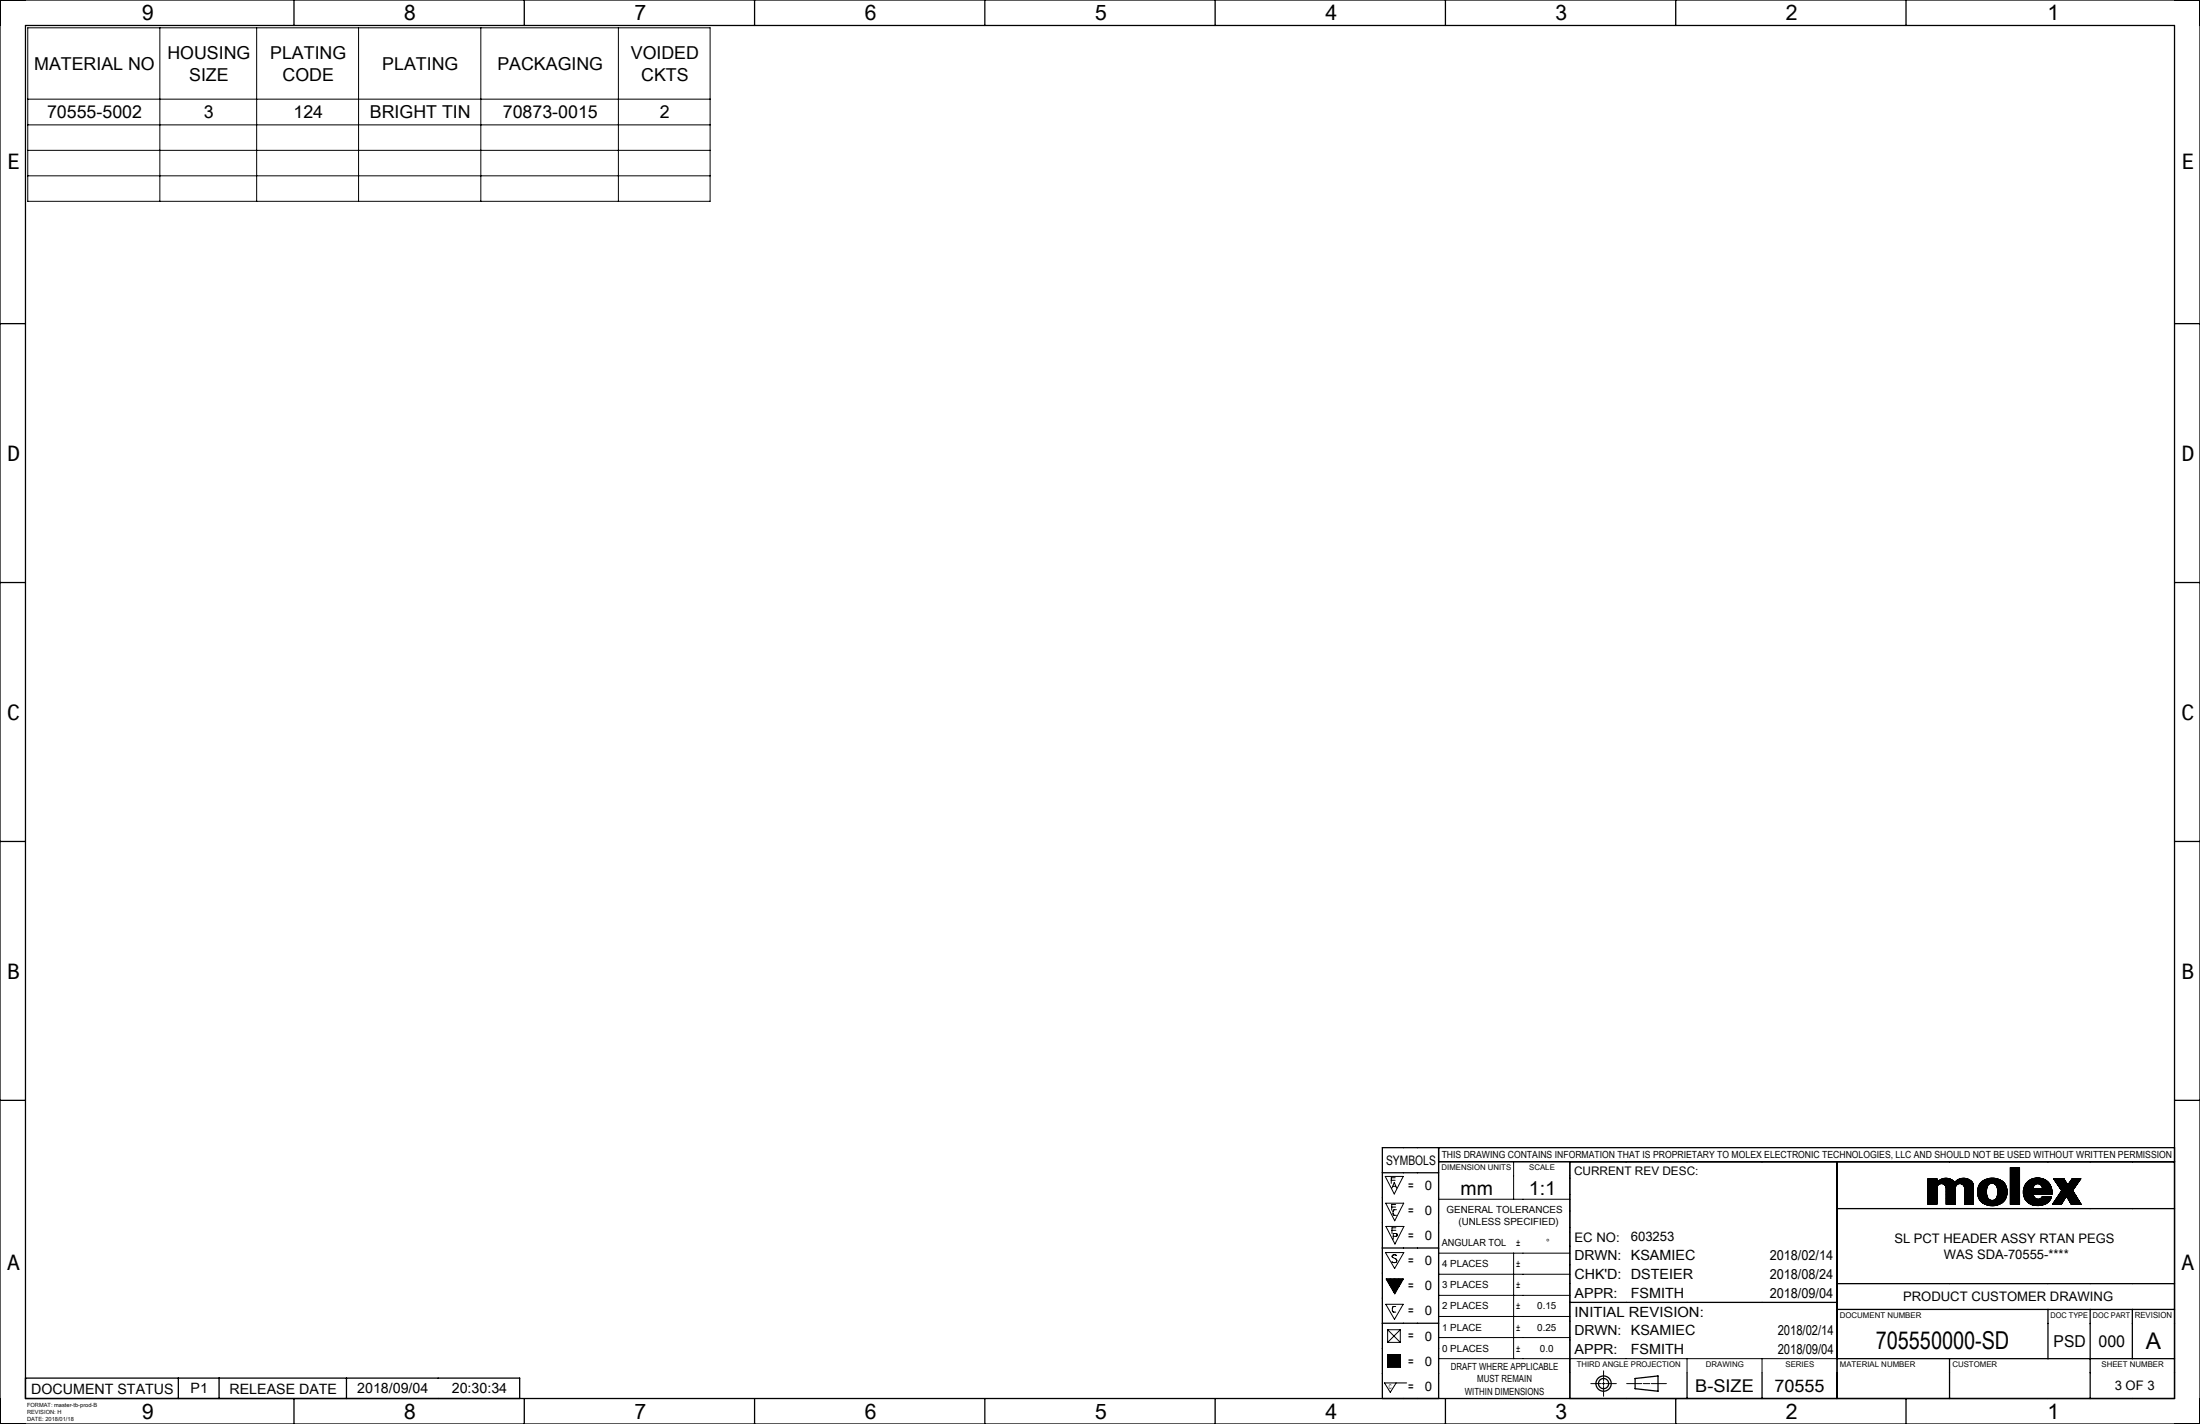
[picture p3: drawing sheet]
<svg xmlns="http://www.w3.org/2000/svg" width="432mm" height="279mm" viewBox="0 0 432 279" stroke-linecap="round" stroke-linejoin="round" font-family="sans-serif">
<g fill="none" stroke="#000" stroke-width=".2">
<path d="M5.4 5.5h134v34h-134zM5.4 19.5h134M31.4 5.5v34M50.4 5.5v34M70.4 5.5v34M94.4 5.5v34M121.4 5.5v34M5.4 24.5h134M5.4 29.5h134M5.4 34.5h134M271.9 230.8h3.5l-1.7 3.5zM272 236.1h3.5l-1.8 3.4z"/>
<path d="M273.1 231.6h.7M273.2 236.8h.7M273.2 233.1l.5-1.1 .4 1.1M273.4 232.8h.6M273.8 231.1h-.7v1.1M273.9 236.3h-.7v1.1M274.1 237.4h-.5l-.2 .3 .1 .6 .6 .2M282.4 227.9h25.7v46.5h-25.7zM282.4 235.3h25.7M297.1 227.9v7.4M378.4 231.3h.1M378.5 231.3l-.1 .1"/>
<path d="M378.6 231.3l-.2 .2M378.7 231.3l-.3 .3M378.8 231.3l-.4 .4M378.9 231.3l-.5 .5M379 231.3l-.6 .6M379.1 231.3l-.7 .7M379.2 231.3l-.8 .8M379.3 231.3l-.9 .9M379.4 231.3l-1 1M379.5 231.3l-1.1 1.1M379.6 231.3l-1.2 1.2M379.7 231.3l-1.3 1.3"/>
<path d="M379.8 231.3l-1.4 1.4M379.9 231.3l-1.5 1.5M380 231.3l-1.6 1.6M380.1 231.3l-1.7 1.7M380.2 236.2l-.1 .1M380.2 236.1l-.2 .2M380.2 236l-.3 .3M380.2 235.9l-.4 .4M380.2 235.8l-.5 .5M380.2 235.7l-.6 .6M380.2 235.6l-.8 .7M380.2 235.5l-.8 .8"/>
<path d="M380.2 235.4l-.9 .9M380.2 235.3l-1 1M380.2 235.3l-1.1 1M380.2 235.1l-1.2 1.2M380.2 235l-1.3 1.3M380.2 234.9l-1.4 1.4M380.2 234.8l-1.5 1.5M380.2 234.7l-1.6 1.6M380.2 234.6l-1.7 1.7M380.2 234.5l-1.8 1.8M380.2 234.4l-1.8 1.8M380.2 234.2l-1.8 1.9"/>
<path d="M380.2 234.2l-1.8 1.8M380.2 234.1l-1.8 1.8M380.2 234l-1.8 1.8M380.2 233.9l-1.8 1.8M380.2 233.8l-1.8 1.9M380.2 233.8l-1.8 1.8M380.2 233.7l-1.8 1.8M380.2 233.6l-1.8 1.8M380.2 233.5l-1.8 1.8M380.2 233.4l-1.8 1.9M380.2 233.3l-1.8 1.8M380.2 233.2l-1.8 1.8"/>
<path d="M380.2 233.1l-1.8 1.8M380.2 232l-1.8 1.8M380.2 231.9l-1.8 1.8M380.2 231.8l-1.8 1.8M380.2 231.7l-1.8 1.8M380.2 231.6l-1.8 1.9M380.2 231.5l-1.8 1.8M380.2 231.4l-1.8 1.8M380.2 231.3l-1.8 1.8M380.2 233l-1.8 1.8M380.2 232.9l-1.8 1.9M380.3 232.8l-1.9 1.9"/>
<path d="M380.3 232.7l-1.9 1.9M380.6 231.6l-2.2 2.2M380.9 231.4l-2.5 2.5M381 231.4l-2.6 2.6M381.1 231.3l-2.7 2.8M381.2 231.3l-2.8 2.8M381.3 231.3l-2.9 2.9M381.4 231.2l-3 3M381.5 231.2l-3.1 3.2M381.6 231.2l-3.2 3.2M381.7 231.2l-3.3 3.3M381.8 231.2l-1.2 1.2"/>
<path d="M381.9 231.2l-1.2 1.1M382 233.1a.89 .89 0 0 0-.9-.9 .89 .89 0 0 0-.9 .9v3.2h-1.8M382 236.3h1.8M382 233.1v3.2M382 231.2l-1.2 1.1M382 231.2l-1 1M382.1 231.2l-1.1 1M382.1 231.2l-1 1M382.2 231.2l-1 1M382.3 231.2l-1.1 1M382.3 231.2l-1 1.1M382.4 231.2l-1.1 1.1"/>
<path d="M382.5 231.2l-1.1 1.1M382.5 231.3l-1.1 1M382.6 231.3l-1.1 1.1 1.1-1.1M382.6 231.3l-1 1.1M382.7 231.3l-1.1 1.1M382.8 231.3l-1.1 1.2M382.8 231.4l-1.1 1.1M382.9 231.4l-1.2 1.1M382.9 231.4l-1.1 1.1M382.9 231.4l-1.1 1.2M383 231.5l-1.2 1.1M383.1 231.5l-1.2 1.2"/>
<path d="M383.1 231.5l-1.2 1.3M383.2 231.5l-1.3 1.3M383.2 231.6l-1.3 1.3M383.3 231.6l-1.3 1.4M383.3 231.7l-1.3 1.3M383.4 231.7l-1.4 1.4M383.4 231.7l-1.4 1.5M383.4 231.8l-1.4 1.4M383.5 231.8l-1.5 1.5M383.5 231.8l-1.5 1.6M383.6 231.9l-1.6 1.6M383.6 231.9l-1.6 1.7"/>
<path d="M383.7 232l-1.7 1.6M383.7 232a2.3 2.3 0 0 0-3.5 0v-.7h-1.8v5M383.8 233.1a.89 .89 0 0 1 .9-.9 .89 .89 0 0 1 .9 .9M383.8 236.3h.1M383.8 236.2l-.1 .1M383.8 236.1l-.2 .2M383.8 236l-.3 .3M383.8 235.9l-.4 .4M383.8 235.8l-.5 .5M383.8 235.7l-.6 .6M383.8 235.6l-.7 .7M383.8 235.5l-.8 .8"/>
<path d="M383.8 235.4l-.9 .9M383.8 235.3l-1 1M383.8 235.2l-1.1 1.1M383.8 235.1l-1.2 1.2M383.8 235l-1.3 1.3M383.8 234.9l-1.4 1.4M383.8 234.8l-1.5 1.5M383.8 234.7l-1.6 1.6M383.8 234.6l-1.7 1.7M383.8 234.5l-1.8 1.8M383.8 234.4l-1.8 1.8M383.8 234.3l-1.8 1.9"/>
<path d="M383.8 234.3l-1.8 1.8M383.8 234.2l-1.8 1.8M383.8 234.1l-1.8 1.9M383.8 234l-1.8 1.9M383.8 234l-1.8 1.8M383.8 233.9l-1.8 1.8M383.8 233.8l-1.8 1.8M383.8 233.7l-1.8 1.9M383.8 233.6l-1.8 1.8M383.8 233.5l-1.8 1.8M383.8 233.4l-1.8 1.9M383.8 233.4l-1.8 1.8"/>
<path d="M383.8 233.3l-1.8 1.8M383.8 233.2l-1.8 1.8M383.8 233.1l-1.8 1.9M383.8 233.1v3.2M383.8 233.1l-1.8 1.8M383.8 233l-1.8 1.8M383.8 232.9l-1.8 1.9M383.9 232.8l-1.9 1.9M384 232.6l-2 2M384.1 231.6l-2.1 2.1M384.4 231.4l-2.4 2.4M384.5 231.4l-2.5 2.5"/>
<path d="M384.6 231.3l-2.6 2.6M384.7 231.3l-2.7 2.7M384.8 231.3l-2.8 2.8M384.8 231.2l-2.8 2.9M385 231.2l-3 3M385.1 231.2l-3.1 3.1M385.1 231.2l-3.1 3.2M385.2 231.2l-3.2 3.2M385.2 232.4l1.1-1-1 1M385.3 231.2l-3.3 3.3M385.4 231.2l-1.2 1.2M385.5 231.2l-1.2 1.1"/>
<path d="M385.5 232.9l1.3-1.2-1.2 1.2M385.6 231.2l-1.1 1.1M385.6 233l1.3-1.2-1.3 1.3M385.6 233.3l1.5-1.4-1.5 1.5M385.6 236.3h1.7M385.6 233.1v3.2M385.6 231.2l-1 1M385.7 231.2l-1.1 1M385.7 231.2l-1 1M385.8 231.2l-1 1M385.9 231.2l-1.1 1M385.9 231.2l-1 1.1"/>
<path d="M386 231.3l-1 1M386.1 231.3l-1.1 1M386.1 231.3l-1 1M386.2 231.3l-1.1 1M386.2 231.3l-1 1.1M386.4 231.4l-1.1 1.1M386.5 231.4l-1.1 1.1M386.5 231.5l-1.1 1.1M386.6 231.5l-1.2 1.1M386.6 231.5l-1.1 1.2M386.7 231.6l-1.2 1.2M386.8 231.7l-1.2 1.3"/>
<path d="M386.9 231.8l-1.3 1.3M387 231.8a2.3 2.3 0 0 0-3.3 .2M387 231.8l.3 .8v3.7M387 231.8l-1.4 1.5M387.1 231.9l-1.5 1.5M387.1 232l-1.5 1.5M387.1 232l-1.5 1.6M387.2 232l-1.6 1.7M387.2 232.1l-1.6 1.6M387.2 232.2l-1.6 1.6M387.2 232.2l-1.6 1.7M387.3 232.2l-1.7 1.7"/>
<path d="M387.3 232.3l-1.7 1.7M387.3 232.4l-1.7 1.8M387.3 232.5l-1.7 1.7M387.3 232.5l-1.7 1.8M387.3 232.6l-1.7 1.7M387.3 234.9l-1.3 1.4M387.3 234.9l-1.4 1.4M387.3 234.8l-1.4 1.5M387.3 234.8l-1.5 1.5M387.3 234.7l-1.6 1.6M387.3 234.6l-1.6 1.7M387.3 234.5l-1.7 1.8"/>
<path d="M387.3 234.5l-1.7 1.7M387.3 234.4l-1.7 1.7M387.3 234.3l-1.7 1.8M387.3 234.3l-1.7 1.7M387.3 234.2l-1.7 1.8M387.3 234.1l-1.7 1.8M387.3 234l-1.7 1.8M387.3 234l-1.7 1.7M387.3 233.9l-1.7 1.8M387.3 233.9l-1.7 1.7M387.3 233.8l-1.7 1.7M387.3 233.7l-1.7 1.8"/>
<path d="M387.3 233.6l-1.7 1.8M387.3 233.6l-1.7 1.7M387.3 233.5l-1.7 1.7M387.3 233.4l-1.7 1.8M387.3 233.4l-1.7 1.7M387.3 233.3l-1.7 1.8M387.3 233.2l-1.7 1.8M387.3 233.1l-1.7 1.8M387.3 233.1l-1.7 1.7M387.3 233l-1.7 1.8M387.3 233l-1.7 1.7M387.3 232.9l-1.7 1.7"/>
<path d="M387.3 232.8l-1.7 1.8M387.3 232.7l-1.7 1.8M387.3 232.7l-1.7 1.7M387.3 236.3h.1M387.3 236.2l-.1 .1M387.3 236.1l-.1 .2M387.3 236.1l-.2 .2M387.3 236l-.2 .3M387.3 236l-.3 .3M387.3 235.8l-.4 .5M387.3 235.8l-.5 .5M387.3 235.7l-.5 .6"/>
<path d="M387.3 235.7l-.6 .6M387.3 235.6l-.7 .7M387.3 235.5l-.7 .8M387.3 235.4l-.8 .9M387.3 235.4l-.9 .9M387.3 235.3l-1 1M387.3 235.2l-1 1.1M387.3 235.2l-1.1 1.1M387.3 235.1l-1.1 1.2M387.3 235.1l-1.2 1.2M388.5 235.3l.6 .7M389 231.8l-.3 .4"/>
<path d="M389.2 231.7l-.7 .7M389.3 231.6l-.8 .9M389.5 236.2l.9-.9-.9 .9M389.6 231.5l-1.2 1.2M389.7 231.4l-1.4 1.4M389.8 231.4l-1.5 1.5M389.9 231.4l-1.6 1.6M389.9 233.9l-1.4 1.4M389.9 233.8l-1.5 1.4M389.9 234l-1.4 1.4 1.4-1.4M389.9 233.7l-1.5 1.5M389.9 233.6l-1.5 1.5"/>
<path d="M389.9 234.1l-1.3 1.3M389.9 234.2l-1.3 1.3 1.3-1.2M389.9 233.5l-1.5 1.5M389.9 233.4l-1.6 1.6M389.9 234.3l-1.2 1.3M389.9 234.4l-1.2 1.2M389.9 234.5l-1.2 1.2M390 233.2l-1.7 1.7M390 234.5l-1.2 1.2M390 233.1l-1.7 1.7M390 231.3l-1.8 1.8M390 234.6l-1.2 1.2"/>
<path d="M390 233l-1.7 1.8M390 234.7l-1.1 1.1 1.1-1.1M390 233l-1.8 1.7M390 234.7l-1.1 1.2M390 234.8l-1.1 1.1M390.1 232.9l-1.9 1.8M390.1 234.8l-1.1 1.1M390.1 231.3l-1.9 1.9M390.1 232.8l-.2 1.3a1.15 1.15 0 0 0 .4 1.2 1.15 1.15 0 0 0 1.3 0l.3-.4M390.1 232.8a.98 .98 0 0 1 .9-.6 .98 .98 0 0 1 .9 .6M390.1 232.8l-1.9 1.8M390.1 234.9l-1 1.1 1-1"/>
<path d="M390.1 235l-1 1M390.1 235l-.9 1M390.2 235.1l-1 1 1-1M390.2 231.3l-2 2M390.2 235.2l-.9 .9M390.3 231.2l-2.1 2.2M390.3 235.3l-1 .8M390.4 231.2l-2.2 2.2M390.4 231.2l-2.3 2.3M390.5 235.4l-1 .8M390.5 235.4l-.9 .9M390.5 231.2l-2.4 2.4"/>
<path d="M390.5 235.4l-.8 .9M390.6 235.4l-.9 .9M390.6 231.2l-2.5 2.4M390.6 235.5l-.8 .8M390.7 235.5l-.9 .9M390.7 231.2l-2.6 2.6M390.8 235.5l-1 .9M390.8 231.2l-2.7 2.6M390.8 235.5l-.9 .9M390.9 231.2l-2.8 2.7M390.9 235.5l-.9 .9 .9-.9M390.9 231.2l-2.8 2.8"/>
<path d="M391 235.5l-.9 .9M391 231.2l-2.9 2.8M391 235.5l-.9 1M391 231.2l-2.9 2.9M391.2 231.2l-3.1 3M391.2 232.2l.9-.9-.9 .9M391.2 235.5l-1 1M391.2 235.5l-.9 1M391.3 231.2l-3.1 3.1M391.3 235.5l-1 1M391.4 231.2l-3.2 3.2M391.4 235.4l-1 1.1"/>
<path d="M391.5 231.2l-3.3 3.3M391.6 231.2l-3.4 3.4M391.6 235.3l-1.2 1.2M391.6 231.2l-1 1M391.7 231.2l-1 1M391.7 231.2l-.9 1M391.8 231.2l-.9 1M391.8 231.3l-.9 .9M391.9 232.8l.2 .8-.2 1.3M391.9 232.8l1.1-1-1.1 1M391.9 231.3l-.9 .9M392 231.3l-.9 .9"/>
<path d="M392 234.5l1.8-1.6-1.8 1.8M392 233.2l1.3-1.2-1.2 1.3M392.1 231.3l-.8 .9M392.2 231.3l-.9 .9M392.3 231.4l-.9 .8M392.3 231.4l-.9 .9M392.3 231.4l-.8 .9M392.4 231.4l-.9 .9M392.5 231.5l-.9 .9M392.6 231.5l-1 .9M392.6 231.5l-.9 1M392.7 231.6l-1 .9"/>
<path d="M392.7 231.6l-.9 .9M392.7 231.6l-.9 1 1-1M392.9 231.7l-1 1M392.9 231.7l-1 1.1M392.9 231.7l.7 .7M392.9 231.7a3 3 0 0 0-4.7 1.7 3.1 3.1 0 0 0 .3 1.9M392.9 236a3.5 3.5 0 0 1-3.8 0M393 231.8l-1.1 1.1M393.1 231.8l-1.1 1.2M393.1 231.9l-1.1 1.1M393.2 231.9l-1.2 1.2M393.2 232l-1.2 1.2"/>
<path d="M393.3 235.7l-.1 .1M393.4 232.1l-1.3 1.3M393.4 232.1l-1.3 1.4M393.4 232.2l-1.3 1.3M393.5 232.2l-1.4 1.4M393.5 232.3l-1.4 1.4M393.5 235.4l-.6 .6M393.6 232.4l-1.5 1.4M393.6 232.4l-1.5 1.5M393.6 232.4a2.85 2.85 0 0 1-.7 3.6M393.6 232.5l-1.5 1.5M393.6 232.5l-1.5 1.6"/>
<path d="M393.7 232.6l-1.6 1.6M393.7 235.2l-1 1M393.7 232.6l-1.6 1.7M393.7 235.1l-1.2 1.1M393.7 232.7l-1.6 1.6M393.7 232.7l-1.6 1.7M393.7 232.8l-1.7 1.7M393.7 235l-1.3 1.3M393.8 234.9l-1.5 1.4M393.8 232.9l-1.8 1.9M393.8 234.8l-1.6 1.6M393.8 233l-1.9 1.9"/>
<path d="M393.8 233l-1.9 2M393.8 234.7l-1.7 1.7M393.8 233.1l-2 2.1M393.9 234.6l-1.8 1.8M393.9 233.1l-3.4 3.4M393.9 233.2l-3.4 3.3M393.9 233.2l-3.3 3.4M393.9 234.5l-2 2M393.9 233.3l-3.2 3.3M393.9 234.4l-2.1 2.1M393.9 233.4l-3.2 3.2M393.9 234.3l-2.2 2.2"/>
<path d="M393.9 233.4l-3.1 3.2M393.9 233.5l-3.1 3.1M393.9 233.5l-3 3.1M393.9 234.2l-2.3 2.3M393.9 233.6l-3 3M393.9 234.1l-2.4 2.5M393.9 233.7l-2.8 2.9M394 234l-2.6 2.6M394 233.8l-2.9 2.8M394 233.9l-2.7 2.7M394 233.8l-2.8 2.8M394 233.9l-2.8 2.7"/>
<path d="M394.6 229.1h.1M394.7 229.1l-.1 .1M394.7 229.1l-.1 .2M394.8 229.1l-.2 .2M394.8 229.1l-.2 .3M394.9 229.1l-.3 .3M395 229.1l-.4 .5M395.1 229.1l-.5 .5M395.1 229.1l-.5 .6M395.2 229.1l-.6 .6M395.3 229.1l-.7 .7M395.3 229.1l-.7 .8"/>
<path d="M395.4 229.1l-.8 .9M395.5 229.1l-.9 .9M395.6 229.1l-1 1M395.6 229.1l-1 1.1M395.7 229.1l-1.1 1.1M395.7 229.1l-1.1 1.2M395.9 229.1l-1.3 1.3M396 229.1l-1.4 1.4M396 229.1l-1.4 1.5M396.1 229.1l-1.5 1.5M396.2 229.1l-1.6 1.6M396.3 229.1l-1.7 1.8"/>
<path d="M396.4 236.2l-.1 .1M396.4 236.1l-.2 .2M396.4 236l-.2 .3M396.4 235.9l-.4 .4M396.4 235.8l-.5 .5M396.4 235.7l-.5 .6M396.4 235.7l-.6 .6M396.4 235.6l-.7 .7M396.4 235.5l-.8 .8M396.4 235.4l-.8 .9M396.4 235.4l-.9 .9M396.4 235.3l-1 1"/>
<path d="M396.4 235.2l-1.1 1.1M396.4 235l-1.3 1.3M396.4 234.9l-1.4 1.4M396.4 234.8l-1.5 1.5M396.4 234.7l-1.6 1.6M396.4 234.6l-1.7 1.7M396.4 234.5l-1.8 1.8M396.4 234.4l-1.8 1.9M396.4 234.4l-1.8 1.8M396.4 234.3l-1.8 1.8M396.4 234.2l-1.8 1.9M396.4 234.1l-1.8 1.9"/>
<path d="M396.4 234.1l-1.8 1.8M396.4 234l-1.8 1.8M396.4 233.9l-1.8 1.8M396.4 233.8l-1.8 1.9M396.4 233.7l-1.8 1.8M396.4 233.6l-1.8 1.8M396.4 233.5l-1.8 1.9M396.4 233.5l-1.8 1.8M396.4 233.4l-1.8 1.8M396.4 233.3l-1.8 1.9M396.4 233.2l-1.8 1.9M396.4 233.2l-1.8 1.8"/>
<path d="M396.4 233.1l-1.8 1.8M396.4 233l-1.8 1.8M396.4 232.9l-1.8 1.9M396.4 232.8l-1.8 1.8M396.4 232.7l-1.8 1.8M396.4 232.6l-1.8 1.9M396.4 232.6l-1.8 1.8M396.4 232.5l-1.8 1.8M396.4 232.4l-1.8 1.8M396.4 232.3l-1.8 1.9M396.4 232.3l-1.8 1.8M396.4 232.2l-1.8 1.8"/>
<path d="M396.4 232l-1.8 1.9M396.4 232l-1.8 1.8M396.4 231.9l-1.8 1.8M396.4 231.8l-1.8 1.8M396.4 231.7l-1.8 1.9M396.4 231.7l-1.8 1.8M396.4 231.6l-1.8 1.8M396.4 231.5l-1.8 1.8M396.4 231.4l-1.8 1.9M396.4 231.4l-1.8 1.8M396.4 231.3l-1.8 1.8M396.4 231.1l-1.8 1.9"/>
<path d="M396.4 231.1l-1.8 1.8M396.4 231l-1.8 1.8M396.4 230.9l-1.8 1.8M396.4 230.8l-1.8 1.9M396.4 230.7l-1.8 1.9M396.4 230.7l-1.8 1.8M396.4 230.6l-1.8 1.8M396.4 230.5l-1.8 1.9M396.4 230.5l-1.8 1.8M396.4 230.4l-1.8 1.8M396.4 230.2l-1.8 1.9M396.4 230.2l-1.8 1.8"/>
<path d="M396.4 230.1l-1.8 1.8M396.4 230l-1.8 1.8M396.4 229.9l-1.8 1.9M396.4 229.8l-1.8 1.9M396.4 229.8l-1.8 1.8M396.4 229.7l-1.8 1.8M396.4 229.6l-1.8 1.9M396.4 229.6l-1.8 1.8M396.4 229.5l-1.8 1.8M396.4 229.4l-1.8 1.9M396.4 229.3l-1.8 1.9M396.4 229.3l-1.8 1.8"/>
<path d="M396.4 229.2l-1.8 1.8M396.4 229.1l-1.8 1.8M396.4 229.1v7.2h-1.8M396.4 229.1h-1.8v7.2M397.1 233.6a2.62 2.62 0 0 0 2.5 2.9M398.2 231.6l-.6 .6M398.4 231.5l-.9 .9M398.5 236.3l1.1-1.1-1 1.1M398.5 231.4l-1.1 1.1M398.7 231.4l-1.3 1.3M398.8 231.3l-1.5 1.5M398.9 231.3l-1.6 1.6"/>
<path d="M399 231.2l-1.7 1.8M399.1 233.1l-1.8 1.8M399.1 233.2l-1.8 1.7M399.1 234.3a.92 .92 0 0 0 .6 .9 .92 .92 0 0 0 1.1-.4h1.9a2.62 2.62 0 0 1-3.1 1.7M399.1 234.3l-1.3 1.4 1.3-1.3M399.1 233l-1.8 1.8M399.1 234.4l-1.3 1.3M399.1 234.5l-1.3 1.2M399.1 232.9l-1.8 1.9M399.1 234.5l-1.2 1.3M399.1 231.2l-1.9 1.9M399.1 233.3l-1.8 1.7"/>
<path d="M399.1 234.6l-1.2 1.2M399.1 234.7l-1.2 1.2M399.2 234.7l-1.2 1.2M399.2 232.7l-2 2M399.2 234.8l-1.2 1.1M399.2 233.3l-1.8 1.8M399.2 231.2l-2 2M399.2 234.8l-1.1 1.2M399.2 233.3l-1.8 1.9 1.9-1.9M399.3 234.9l-1.2 1.1M399.3 231.2l-2.1 2.1M399.3 234.9l-1.1 1.2"/>
<path d="M399.3 235l-1.1 1.1M399.3 231.2l-2.1 2.2M399.4 235l-1.1 1.1M399.4 233.3l-2 1.9M399.4 232.5a.9 .9 0 0 1 1-.1 .9 .9 0 0 1 .4 .9h-1.7l.1-.6zM399.4 235.1l-1.1 1M399.5 235.1l-1.1 1.1M399.5 231.2l-2.4 2.3M399.5 233.3l-2 2 2.1-2M399.6 235.2l-1.1 1M399.6 231.1l-2.5 2.5M399.7 233.3l-2.2 2.1"/>
<path d="M399.7 235.2l-1.1 1.1M399.7 231.1l-2.6 2.6M399.7 233.3l-2.1 2.1M399.7 231.1l-2.6 2.7M399.8 235.3l-1.2 1M399.8 233.3l-2.2 2.2 2.2-2.2M399.8 235.3l-1.1 1M399.8 231.1l-2.7 2.7M399.9 235.3l-1.1 1.1M399.9 233.3l-2.3 2.2M399.9 231.1l-2.8 2.8M400 235.3l-1.1 1.1"/>
<path d="M400 231.1l-2.9 2.9M400 234.3l2.2-2.1-2.1 2.1M400 233.3l-2.3 2.3M400 231.1l-2.9 3M400.1 233.3l-2.4 2.3M400.1 231.1l-3 3M400.1 233.3l-1 1M400.1 235.3l-1.2 1.1 1.1-1.1M400.2 231.1l-3.1 3.1M400.2 233.3l-1 1M400.2 235.3l-1.2 1.2M400.3 233.3l-1.1 1"/>
<path d="M400.3 231.1l-3.2 3.2M400.3 235.3l-1.2 1.2M400.3 233.3l-1 1M400.4 231.2l-3.2 3.2M400.4 235.2l-1.3 1.3M400.4 233.3l-1.1 1M400.5 231.2l-3.3 3.3M400.5 234.3l1.9-1.8-1.9 1.8M400.5 233.3l-1 1M400.5 235.1l-1.3 1.4M400.6 233.3l-1.1 1M400.6 231.2l-3.4 3.4"/>
<path d="M400.6 233.3l-1 1M400.7 233.3l-1.1 1M400.7 231.2l-1.2 1.2M400.7 233.3l-1 1M400.8 231.2l-1.1 1.1M400.8 234.3l1.7-1.6-1.7 1.6M400.8 231.3l-1 1M400.8 234.8l-.1 .2M400.8 231.3a2.76 2.76 0 0 0-3.7 2.3M400.8 231.3l.8 .3 .8 .9M400.9 231.3l-1 1M400.9 234.8l-1.7 1.7"/>
<path d="M401 231.3l-1 1M401 234.8l-1.7 1.7M401 231.3l-.9 1M401.1 234.8l-1.7 1.7M401.1 231.3l-.9 1M401.1 231.4l-.9 .9M401.2 231.4l-1 .9M401.2 234.8l-1.7 1.7M401.2 231.4l-.9 .9M401.2 234.8l-1.6 1.7M401.3 231.4l-1 .9M401.3 234.3l1.3-1.3-1.3 1.3"/>
<path d="M401.3 234.8l-1.7 1.7M401.3 231.5l-.9 .9M401.4 234.8l-1.7 1.7M401.4 231.5l-.9 .9M401.5 231.5l-1 1M401.5 234.8l-1.8 1.7M401.5 231.5l-.9 1M401.5 231.6l-.9 .9 1-.9M401.5 234.8l-1.7 1.7M401.6 234.8l-1.7 1.7M401.6 231.6l-.9 1M401.7 234.8l-1.7 1.7"/>
<path d="M401.7 231.7l-1 .9M401.8 231.7l-1.1 1M401.8 234.8l-1.7 1.7M401.8 231.8l-1 1M401.9 231.8l-1.1 1.1M401.9 231.9l-1.1 1M401.9 234.8l-1.8 1.7M401.9 231.9l-1.1 1.1M402 231.9l-1.2 1.1M402 234.8l-1.7 1.7M402 231.9l-1.1 1.2M402 232l-1.1 1.1"/>
<path d="M402.1 232l-2.3 2.3M402.1 234.8l-1.7 1.7M402.1 232.1l-2.2 2.2M402.1 234.8l-1.6 1.7M402.2 234.8l-1.7 1.7M402.2 232.2l-2.1 2.1M402.2 232.2l-2 2.1M402.3 232.3l-2.1 2M402.3 232.3l-1.9 2M402.3 234.8l-1.7 1.7M402.3 232.4l-1.9 1.9M402.3 235.5l-.4 .5"/>
<path d="M402.4 234.8l-1.6 1.7M402.4 232.5l.3 .7 .1 1.1h-3.7M402.4 232.5l-1.8 1.8M402.4 232.5l-1.7 1.8M402.4 235.4l-.7 .7M402.4 234.8l-1.6 1.6M402.5 232.7l-1.6 1.6M402.5 234.8l-1.6 1.6M402.5 235.3l-.9 .9M402.5 232.7l-1.5 1.6M402.5 232.8l-1.5 1.5M402.5 232.8l-1.4 1.5"/>
<path d="M402.6 235.1l-1.1 1.1M402.6 234.8l-1.6 1.6M402.6 232.9l-1.4 1.4M402.6 235l-1.3 1.3M402.6 234.8l-1.5 1.6M402.6 233l-1.2 1.3M402.6 233.1l-1.2 1.2M402.6 234.9l-1.4 1.4M402.7 233.1l-1.2 1.2M402.7 233.2l-1.1 1.1M402.7 233.3l-1 1M402.7 233.4l-.9 .9"/>
<path d="M402.7 233.4l-.8 .9M402.7 233.5l-.8 .8M402.7 233.5l-.7 .8M402.8 233.6l-.7 .7M402.8 233.7l-.6 .6M402.8 233.8l-.5 .5M402.8 233.9l-.4 .4M402.8 234l-.3 .3M402.8 234.1l-.2 .2M402.8 234.2l-.1 .1M402.8 234.2v.1M402.8 236.3h1.8"/>
<path d="M403.1 231.3h.1M403.2 231.3l-.1 .1M403.3 231.3l-.1 .1M403.4 231.3l-.2 .2M403.5 231.3l-.2 .3 .3-.3M403.6 231.3l-.3 .3M403.7 231.3l-.3 .4 .4-.4M403.8 231.3l-.4 .4M403.9 232.5l1.2-1.2-1.2 1.2M403.9 231.3l-.5 .5M404 231.3l-.6 .5M404 231.3l-.5 .6"/>
<path d="M404.1 231.3l-.6 .6M404.2 231.3l-.7 .7M404.3 231.3l-.7 .7M404.3 231.3l-.7 .8 .8-.8M404.4 231.3l-.8 .8M404.5 231.3l-.9 .8M404.6 236.3l1-1.6 .9 1.6M404.6 231.3l-.9 .9M404.6 236.2v.1M404.6 233.6l-1.8 2.7M404.7 231.3l-1 .9M404.7 236.1l-.2 .2"/>
<path d="M404.7 231.3l-1 1M404.8 231.3l-1 1.1 1.1-1.1M404.8 235.9l-.3 .4M404.9 231.3l-1.1 1.1M405 235.6l-.6 .7M405 231.3l-1.1 1.2M405.1 235.5l-.8 .8M405.1 231.4l-1.2 1.2M405.2 231.4l-1.2 1.2M405.2 231.5l-1.2 1.2M405.2 235.3l-1 1M405.3 231.6l-1.2 1.1"/>
<path d="M405.3 231.6l-1.2 1.2M405.3 235.1l-1.1 1.2M405.3 231.7l-1.2 1.2M405.3 231.7l-1.1 1.2M405.4 231.7l-1.2 1.3 1.2-1.2M405.4 235l-1.3 1.3M405.4 231.9l-1.1 1.1M405.5 231.9l-1.2 1.2M405.5 232l-1.2 1.1M405.5 234.8l-1.4 1.5M405.5 232l-1.1 1.2M405.6 232.1l-1.2 1.2"/>
<path d="M405.6 232.1l-1.1 1.2M405.6 232.2l-1.1 1.1M405.7 232.2l-1.2 1.2M405.7 232.3l-1.2 1.1M405.7 232.3l-1.1 1.2M405.8 232.4l-1.2 1.1M405.8 232.4l-1.2 1.2M405.8 232.5l-1.3 1.3M406.1 235.5l1.2-1.1-1.2 1.2M406.2 235.7l1.2-1.2-1.2 1.2M406.3 235.8l1.2-1.1-1.2 1.2M406.3 236l1.3-1.2-1.2 1.2"/>
<path d="M406.5 236.3h2M406.8 231.3l-.3 .3M406.8 236.3l1.1-1-1 1M406.8 233.6l1.6-2.3h-1.7l-.9 1.2-.7-1.2h-2l1.5 2.3M406.8 233.6l1.7 2.7M406.8 233.6l-1.2 1.2M406.8 233.6l-1.1 1.2M406.8 231.3l-.4 .5M406.9 233.7l-1.2 1.1M406.9 233.7l-1.2 1.2M406.9 233.7l-1.2 1.3M406.9 231.3l-.7 .7"/>
<path d="M406.9 233.8l-1.1 1.2M407 233.4l-1.4 1.3M407 231.3l-.9 .8M407 233.8l-1.2 1.2M407 233.9l-1.2 1.2M407 231.3l-1 1M407 234l-1.1 1.1M407.1 234l-1.2 1.2M407.1 231.3l-2.7 2.6M407.1 233.2l-3.1 3.1M407.1 234.1l-1.2 1.2M407.1 234.1l-1.1 1.2"/>
<path d="M407.2 234.2l-1.2 1.2M407.2 231.3l-3 3M407.2 234.3l-1.1 1.2M407.3 231.3l-3.2 3.2M407.3 234.4l-1.2 1.2M407.3 231.3l-3.4 3.4M407.4 232.8l-3.5 3.5M407.4 231.3l-3.6 3.6M407.4 234.6l-1.2 1.2M407.4 231.3l-3.7 3.7M407.5 234.7l-1.2 1.2M407.5 231.3l-3.9 3.9"/>
<path d="M407.5 232.6l-3.7 3.7M407.6 234.9l-1.2 1.2M407.6 231.3l-4.3 4.3M407.7 232.4l-3.9 3.9M407.7 231.3l-4.5 4.5M407.7 235l-1.2 1.2M407.7 235.1l-1.2 1.2M407.7 231.3l-4.6 4.6M407.8 235.1l-1.2 1.2M407.8 236.3l.4-.4-.4 .4M407.8 235.2l-1.1 1.1M407.8 232.2l-4.1 4.1"/>
<path d="M407.8 231.3l-4.8 4.8M407.9 231.3l-5 5M407.9 235.3l-1 1M407.9 235.4l-.9 .9M407.9 232l-4.3 4.3M407.9 235.4l-.8 .9M408 235.5l-.8 .8M408 231.3l-5 5M408 236.3l.3-.3-.2 .3M408 235.6l-.7 .7M408.1 235.6l-.7 .7M408.1 231.8l-4.5 4.5"/>
<path d="M408.1 231.3l-5.1 5M408.1 235.7l-.6 .6M408.1 235.7l-.5 .6M408.2 235.8l-.6 .5M408.2 231.3l-5 5M408.2 235.8l-.5 .5M408.3 236l-.4 .3M408.3 231.3l-5 5M408.3 236.1l-.2 .2M408.4 231.4l-4.9 4.9M408.4 236.1l-.2 .2M408.4 236.2l-.2 .1"/>
<path d="M408.4 231.3l-5 5M408.4 236.2v.1M408.4 236.3h.1M271.9 245.8h3.6l-1.8 3.1zM272 255.9h3.4l-1.7 3zM272 240.6h3.6l-1.8 3.5zM272.1 250.9h3.3l-1.6 3zM272.2 250.9l-.1 .1M272.4 250.9l-.2 .3M272.7 250.9l-.4 .4M273 250.9l-.6 .6M273.2 241.4h.8"/>
<path d="M273.2 250.9l-.7 .8M273.5 242.6h.5a.28 .28 0 0 0 .2-.3 .28 .28 0 0 0-.2-.3h-.5v1.1M273.5 250.9l-.9 .9M273.7 250.9l-1 1.1M273.9 256.3l-.4 .1-.2 .3v.6l.6 .1M274 250.9l-1.2 1.2M274 253.5l-.3 .3M274 240.9h-.8v1.1M274.1 246.4a.47 .47 0 0 0-.5-.2 .47 .47 0 0 0-.3 .5l.7 .3a.47 .47 0 0 1 0 .7 .47 .47 0 0 1-.7-.1l-.1-.1M274.2 250.9l-1.3 1.4M274.3 252.9l-.7 .7M274.5 250.9l-1.5 1.6"/>
<path d="M274.7 252.3l-1.2 1.1M274.7 250.9l-1.7 1.7M275 250.9l-1.9 1.9M275 251.7l-1.6 1.6M275.2 250.9l-2 2.1M275.4 251.1l-2.1 2M282.4 245.9h25.7M282.4 250h25.7M282.4 254.2h25.7M282.4 258.3h25.7M297.1 245.9v20.7M272.4 260.9h2.4"/>
<path d="M272.4 260.9v2.5M272.4 263.4h2.4M272.4 260.9l2.4 2.5M272.4 265.8h2.5v2.4h-2.5zM272.4 266.5h2.5M272.4 266.2h2.5M272.4 268.1h2.5M272.4 266.7h2.5M272.4 267h2.5M272.4 267.7h2.5M272.4 268.2h2.5M272.4 265.8h2.5"/>
<path d="M272.4 268h2.5M272.4 267.1h2.5M272.4 265.9h2.5M272.4 267.8h2.5M272.4 266.9h2.5M272.4 266.4h2.5M272.4 267.3h2.5M272.4 266.8h2.5M272.4 266.3h2.5M272.4 267.9h2.5M272.4 266h2.5M272.4 267.6h2.5"/>
<path d="M272.4 267.2h2.5M272.4 267.5h2.5M272.4 266.6h2.5M272.4 267.4h2.5M272.4 266.1h2.5M274 271.3l-1.1 1.9-1.2-1.9h4.4M274.8 260.9v2.5M274.8 260.9l-2.4 2.5M282.4 266.6h78.2v2.7M282.4 262.4h25.7M312.2 271.5h2M314.4 271.5h.7"/>
<path d="M314.7 269v1.9M314.7 271.1v.7M314.7 272v2M315.3 271.5h1.9M319.3 271.5h2.9M322.5 271.5h1.3M324.1 271.5h3M331.1 266.6v2.7M345.8 266.6v2.7"/>
</g>
<g fill="none" stroke="#000" stroke-width=".25">
<path d="M0 0h431.8v279.4h-431.8zM5 5h421.8v269.4h-421.8zM57.7 0v5M102.9 0v5M148.1 0v5M193.3 0v5M238.5 0v5M283.7 0v5M328.9 0v5M374.1 0v5M0 63.5h5M426.8 63.5h5"/>
<path d="M0 114.3h5M426.8 114.3h5M0 165.1h5M426.8 165.1h5M0 215.9h5M426.8 215.9h5M271.3 230.1h11.1M282.4 225.2v49.2M282.4 227.9h144.4M308.1 227.9v38.7M360.6 237.1h66.2M360.6 227.9v46.5"/>
<path d="M426.8 225.2h-155.5v49.2M271.3 244.9h11.1M271.3 259.6h11.1M308.1 255.5h52.5M360.6 251.9h66.2M360.6 256.9h66.2M402 256.9v9.7M410.2 256.9v17.5M418.5 256.9v9.7M5 270.4h97v4M35 270.4v4M43 270.4v4"/>
<path d="M57.7 274.4v5M68 270.4v4M102.9 274.4v5M148.1 274.4v5M193.3 274.4v5M238.5 274.4v5M283.7 274.4v5M308.1 269.3v5.1M320.9 270.5l4.5-.5v3l-4.5-.5zM328.9 274.4v5M331.1 269.3v5.1M345.8 269.3v5.1"/>
<path d="M360.6 266.6h66.2M374.1 274.4v5M382.6 266.6v7.8"/>
<circle cx="314.7" cy="271.5" r="1.5"/>
<circle cx="314.7" cy="271.5" r="1"/>
</g>
<text font-size="4.8" x="368.2" y="264.8">705550000-SD</text>
<text font-size="4.5" x="421.2" y="264.7">A</text>
<g font-size="4.2">
<text x="27.7" y="4">9</text>
<text x="79.2" y="4">8</text>
<text x="124.4" y="4">7</text>
<text x="169.6" y="4">6</text>
<text x="214.8" y="4">5</text>
<text x="260" y="4">4</text>
<text x="305.2" y="4">3</text>
<text x="350.4" y="4">2</text>
<text x="401.8" y="4">1</text>
<text x="1.4" y="33.3">E</text>
<text x="428.2" y="33.3">E</text>
<text x="1.4" y="90.4">D</text>
<text x="428.2" y="90.4">D</text>
<text x="1.4" y="141.2">C</text>
<text x="428.2" y="141.2">C</text>
<text x="1.4" y="192">B</text>
<text x="428.2" y="192">B</text>
<text x="1.4" y="249.2">A</text>
<text x="428.2" y="249.2">A</text>
<text x="27.7" y="278.4">9</text>
<text x="79.2" y="278.4">8</text>
<text x="124.4" y="278.4">7</text>
<text x="169.6" y="278.4">6</text>
<text x="214.8" y="278.4">5</text>
<text x="260" y="278.4">4</text>
<text x="305.2" y="278.4">3</text>
<text x="350.4" y="278.4">2</text>
<text x="401.8" y="278.4">1</text>
</g>
<g font-size="3.9">
<text x="286.7" y="234.4">mm</text>
<text x="300.1" y="234.4">1:1</text>
</g>
<g font-size="3.5">
<text x="32.9" y="11.5">HOUSING</text>
<text x="53" y="11.5">PLATING</text>
<text x="123.8" y="11.5">VOIDED</text>
<text x="6.7" y="13.7">MATERIAL NO</text>
<text x="37.1" y="15.9">SIZE</text>
<text x="55.5" y="15.9">CODE</text>
<text x="75" y="13.7">PLATING</text>
<text x="97.6" y="13.7">PACKAGING</text>
<text x="125.8" y="15.9">CKTS</text>
<text x="9.2" y="23.2">70555-5002</text>
<text x="40" y="23.2">3</text>
<text x="57.6" y="23.2">124</text>
<text x="72.6" y="23.2">BRIGHT TIN</text>
<text x="98.7" y="23.2">70873-0015</text>
<text x="129.5" y="23.2">2</text>
<text x="332.7" y="273">B-SIZE</text>
</g>
<text font-size="3.4" x="348.3" y="273">70555</text>
<g font-size="3.2">
<text x="403.1" y="264.3">PSD</text>
<text x="411.9" y="264.3">000</text>
</g>
<g font-size="2.8">
<text x="309" y="251">CHK'D: DSTEIER</text>
<text x="320.1" y="254.6">FSMITH</text>
<text x="309" y="258.3">INITIAL REVISION:</text>
<text x="320.1" y="265.7">FSMITH</text>
<text x="6.1" y="273.4">DOCUMENT STATUS</text>
<text x="37.4" y="273.4">P1</text>
<text x="45" y="273.4">RELEASE DATE</text>
<text x="70.1" y="273.4">2018/09/04</text>
<text x="88.7" y="273.4">20:30:34</text>
</g>
<g font-size="2.7">
<text x="309" y="247.3">DRWN: KSAMIEC</text>
<text x="347.4" y="247.3">2018/02/14</text>
<text x="347.4" y="250.9">2018/08/24</text>
<text x="309" y="254.6">APPR:</text>
<text x="347.4" y="254.6">2018/09/04</text>
<text x="309" y="262">DRWN: KSAMIEC</text>
<text x="348.9" y="262">2018/02/14</text>
<text x="309" y="265.7">APPR:</text>
<text x="348.9" y="265.7">2018/09/04</text>
</g>
<g font-size="2.6">
<text x="272.1" y="228.6">SYMBOLS</text>
<text x="276.4" y="233.5">=</text>
<text x="279.7" y="233.5">0</text>
<text x="276.4" y="238.4">=</text>
<text x="279.7" y="238.4">0</text>
<text x="276.4" y="243.3">=</text>
<text x="279.7" y="243.3">0</text>
<text x="309" y="243.6">EC NO:</text>
<text x="320.1" y="243.6">603253</text>
<text x="371.8" y="243.8">SL PCT HEADER ASSY RTAN PEGS</text>
<text x="276.4" y="248.2">=</text>
<text x="279.7" y="248.3">0</text>
<text x="381.5" y="247.1">WAS SDA-70555-****</text>
<text x="276.4" y="253.2">=</text>
<text x="279.7" y="253.2">0</text>
<text x="373.5" y="255.3">PRODUCT CUSTOMER DRAWING</text>
<text x="276.4" y="258.1">=</text>
<text x="276.4" y="263">=</text>
<text x="279.7" y="258.1">0</text>
<text x="279.7" y="263">0</text>
<text x="276.4" y="267.9">=</text>
<text x="279.7" y="267.9">0</text>
<text x="276.4" y="272.9">=</text>
<text x="279.7" y="272.9">0</text>
<text x="415.1" y="272.8">3 OF 3</text>
</g>
<text font-size="2.3" x="308.9" y="230.5">CURRENT REV DESC:</text>
<g font-size="1.9">
<text x="283" y="227.3">THIS DRAWING CONTAINS INFORMATION THAT IS PROPRIETARY TO MOLEX ELECTRONIC TECHNOLOGIES, LLC AND SHOULD NOT BE USED WITHOUT WRITTEN PERMISSION</text>
<text x="283.9" y="238">GENERAL TOLERANCES</text>
<text x="283" y="244.5">ANGULAR TOL</text>
<text x="286.3" y="240.4">(UNLESS SPECIFIED)</text>
<text x="297.6" y="244.5">±</text>
<text x="303.5" y="244.5">°</text>
<text x="283" y="248.7">4 PLACES</text>
<text x="297.6" y="248.6">±</text>
<text x="283" y="252.8">3 PLACES</text>
<text x="283" y="256.9">2 PLACES</text>
<text x="297.6" y="252.8">±</text>
<text x="297.6" y="256.9">±</text>
<text x="301.7" y="256.9">0.15</text>
<text x="283" y="261.1">1 PLACE</text>
<text x="297.6" y="261.1">±</text>
<text x="301.7" y="261.1">0.25</text>
<text x="283.1" y="265.2">0 PLACES</text>
<text x="284.8" y="268.7">DRAFT WHERE APPLICABLE</text>
<text x="297.6" y="265.2">±</text>
<text x="302.3" y="265.2">0.0</text>
<text x="287.5" y="273.6">WITHIN DIMENSIONS</text>
<text x="289.9" y="271.2">MUST REMAIN</text>
</g>
<text font-size="1.7" x="419" y="258.6">REVISION</text>
<g font-size="1.5">
<text x="282.9" y="229.6">DIMENSION UNITS</text>
<text x="300.1" y="229.6">SCALE</text>
<text x="361.1" y="258.6">DOCUMENT NUMBER</text>
<text x="402.5" y="258.6">DOC TYPE</text>
<text x="410.8" y="258.6">DOC PART</text>
<text x="309.5" y="268.3">THIRD ANGLE PROJECTION</text>
<text x="334.8" y="268.3">DRAWING</text>
<text x="350.4" y="268.3">SERIES</text>
<text x="361.1" y="268.2">MATERIAL NUMBER</text>
<text x="383.2" y="268.3">CUSTOMER</text>
<text x="412.5" y="268.3">SHEET NUMBER</text>
</g>
<text font-size="1.3" x="272.6" y="272.5">C</text>
<g font-size="1.1">
<text x="5.3" y="276">FORMAT: master-tb-prod-B</text>
<text x="5.3" y="277.4">REVISION: H</text>
<text x="5.3" y="278.8">DATE: 2018/01/18</text>
</g>
</svg>
